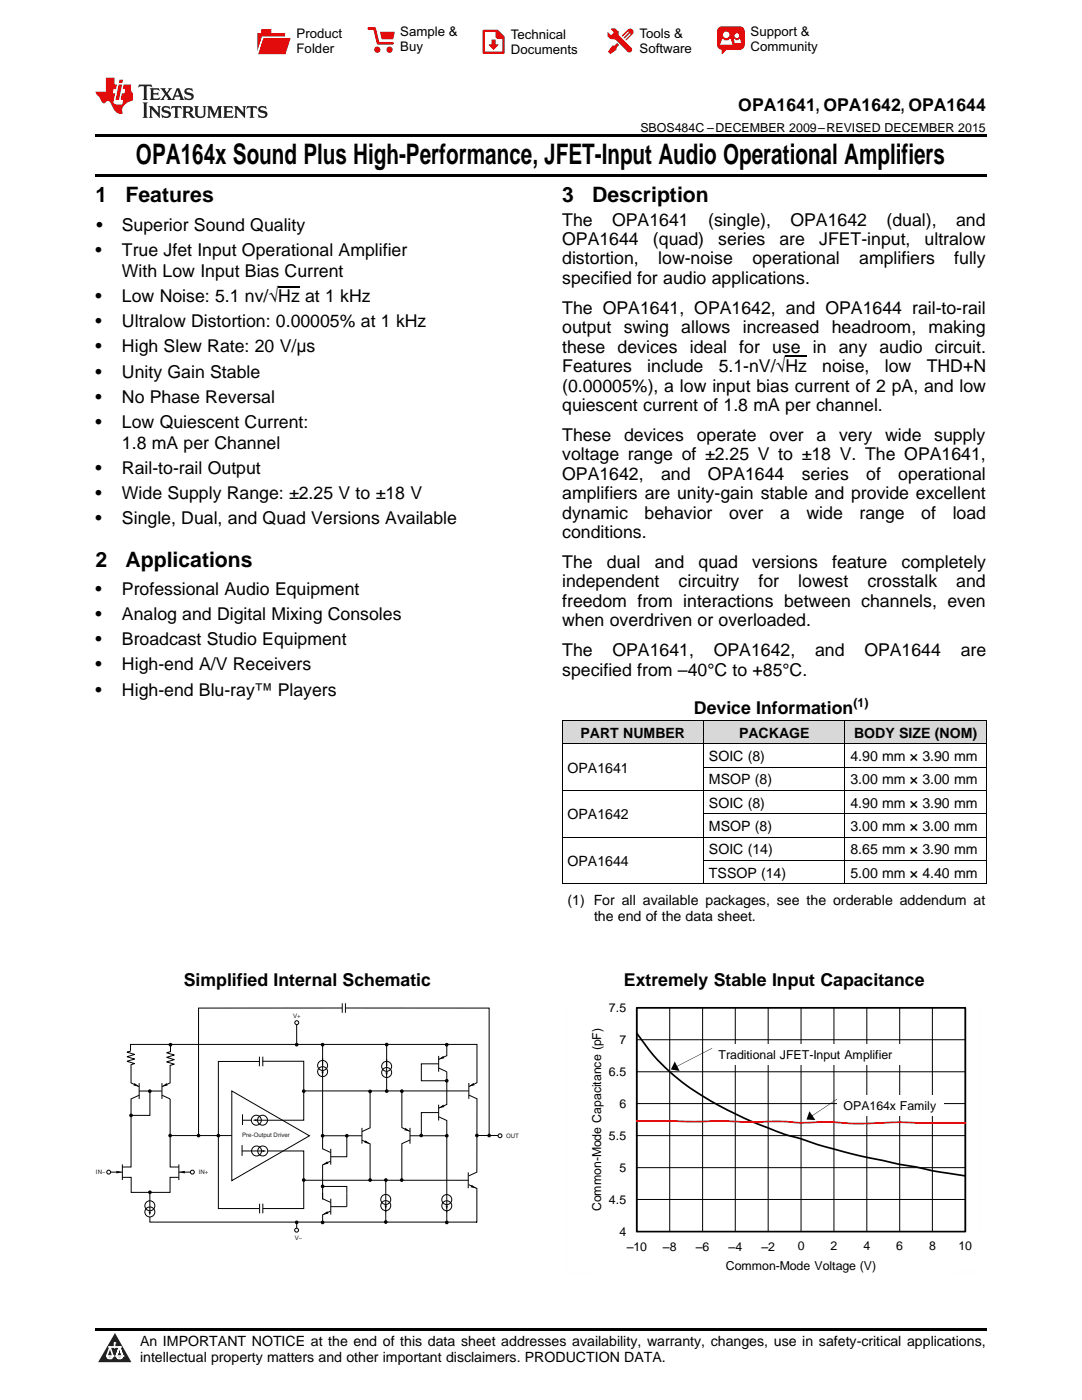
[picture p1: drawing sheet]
<svg xmlns="http://www.w3.org/2000/svg" width="216mm" height="279mm" viewBox="0 0 216 279" stroke-linecap="round" stroke-linejoin="round" font-family="sans-serif">
<g fill="#d8d8d8">
<path d="M112.2 143.8h28.2v4.7h-28.2z"/>
<path d="M140.4 143.8h28.2v4.7h-28.2z"/>
<path d="M168.6 143.8h28.2v4.7h-28.2z"/>
</g>
<path d="M22.9 266l3.3 5.9h-6.6z" fill="#231f20"/>
<path d="M21.3 270.6h1.2l-.3 .5h-.3a.53 .53 0 0 1-.6-.5z" fill-rule="evenodd" fill="#fff"/>
<path d="M21.3 270.6h1.2l-.3 .5h-.3a.53 .53 0 0 1-.6-.5z" fill="none" stroke="#231f20" stroke-width=".33"/>
<path d="M21.3 270.6l1.2 .1-.3 .4h-.5z" fill="none" stroke="#fff" stroke-width=".33"/>
<path d="M22.9 268.9h.1" fill="none" stroke="#fff" stroke-width=".33"/>
<path d="M22.9 268v.9z" fill="#fff"/>
<path d="M22.9 268v.9z" fill="none" stroke="#fff" stroke-width=".33"/>
<circle cx="22.9" cy="268" r=".16" fill="#fff"/>
<path d="M21.8 268.8h.1" fill="none" stroke="#fff" stroke-width=".33"/>
<path d="M21.8 268.8h2.2z" fill="#fff"/>
<path d="M21.8 268.8h2.2z" fill="none" stroke="#fff" stroke-width=".33"/>
<circle cx="24" cy="268.8" r=".16" fill="#fff"/>
<path d="M23.2 270.6h.1" fill="none" stroke="#fff" stroke-width=".33"/>
<path d="M23.8 268.8l-.6 1.8z" fill="#fff"/>
<path d="M23.8 268.8l-.6 1.8z" fill="none" stroke="#fff" stroke-width=".33"/>
<path d="M23.8 268.8l.7 1.8z" fill="#fff"/>
<path d="M23.8 268.8l.7 1.8z" fill="none" stroke="#fff" stroke-width=".33"/>
<path d="M24.4 270.6h.1" fill="none" stroke="#fff" stroke-width=".33"/>
<circle cx="21.3" cy="270.6" r=".16" fill="#fff"/>
<path d="M22 268.8l-.7 1.8z" fill="#fff"/>
<path d="M22 268.8l-.7 1.8z" fill="none" stroke="#fff" stroke-width=".33"/>
<path d="M22 268.8l.5 1.8z" fill="#fff"/>
<path d="M22 268.8l.5 1.8z" fill="none" stroke="#fff" stroke-width=".33"/>
<circle cx="22.5" cy="270.6" r=".16" fill="#fff"/>
<path d="M23.3 270.6h1.2a.63 .63 0 0 1-.6 .5 .63 .63 0 0 1-.6-.5z" fill-rule="evenodd" fill="#fff"/>
<path d="M23.3 270.6h1.2a.63 .63 0 0 1-.6 .5 .63 .63 0 0 1-.6-.5z" fill="none" stroke="#231f20" stroke-width=".33"/>
<path d="M23.3 270.6h1.2l-.4 .5h-.5z" fill="none" stroke="#fff" stroke-width=".33"/>
<path d="M23.2 270.6h.1" fill="none" stroke="#fff" stroke-width=".33"/>
<circle cx="24.5" cy="270.6" r=".16" fill="#fff"/>
<path d="M19 265.1h177.8v.5h-177.8z" fill="#000"/>
<g fill="none" stroke="#000" stroke-width=".2">
<path d="M127.1 201.1h65.5v44.7h-65.5zM127.1 213.9h65.5M127.1 207.5h65.5M133.6 201.1v44.7M140.2 201.1v44.7M146.7 201.1v44.7M153.3 201.1v44.7M159.8 201.1v44.7M166.4 201.1v44.7M173 201.1v44.7M179.5 201.1v44.7M186 201.1v44.7"/>
<path d="M127.1 239.4h65.5M127.1 233h65.5M127.1 226.6h65.5M127.1 220.2h65.5"/>
</g>
<path d="M127.1 201.1h65.5v44.7h-65.5zM127.1 206.2a43.4 43.4 0 0 0 17.4 15 79.8 79.8 0 0 0 14.8 5.9l4.4 1.5 8.2 2.1 14.2 3 6.5 1" fill="none" stroke="#000" stroke-width=".34"/>
<path d="M127.1 223.7l12 .1a98 98 0 0 1 11.5 .1 57.7 57.7 0 0 1 9.8 .2 60.3 60.3 0 0 1 10.4 .1h3.2a84.1 84.1 0 0 1 11-.1h7.6" fill="none" stroke="#f00" stroke-width=".34"/>
<path d="M113.1 200v54.1M125.8 200h69.8M195.6 200v47M113.1 254h6.4M189.2 254h6.4" fill="none" stroke="#fefefe" stroke-width=".2" stroke-dasharray=".4 .1" stroke-linecap="butt"/>
<path d="M167 218.6h21.3v4.1h-21.3z" fill-rule="evenodd" fill="#fff"/>
<path d="M161.8 222.8l5.3-3.4zM161.5 221.8l1.2 1.7-1.8-.1z" fill="#000"/>
<path d="M142.1 208.4h37.6v4.2h-37.6z" fill-rule="evenodd" fill="#fff"/>
<path d="M134.8 212.9l7.3-3.7zM134.6 211.8l1 1.9-1.7-.3z" fill="#000"/>
<path d="M26.1 209.8l-.8 .2 1.6 .4-1.6 .5 1.6 .4-1.6 .5 1.6 .5-.8 .2" fill="none" stroke="#010202" stroke-width=".2"/>
<circle cx="34" cy="226.6" r=".26" fill="#010202"/>
<g fill="none" stroke="#010202" stroke-width=".2">
<path d="M27.8 217.7h4.5M27.8 216.2v3.1M29.9 217.7v4.9h-3.8v-3.3l1.7-.7M26.1 222.6l.1 10.3h-1.8"/>
<circle cx="34" cy="226.6" r=".26"/>
</g>
<path d="M26.8 216.2l1 .7-1.2-.3z" fill="#010202"/>
<g fill="none" stroke="#010202" stroke-width=".2">
<path d="M26.1 212.5v3.6l1.7 .8M29.9 238v3.9M93.5 236.4l1.7 .8v6.7h-65.3v-1"/>
<circle cx="29.9" cy="241.9" r=".99"/>
<circle cx="29.9" cy="240.6" r="1"/>
</g>
<path d="M29.7 241.8h.4l-.2 .8z" fill="#010202"/>
<g fill="none" stroke="#010202" stroke-width=".2">
<path d="M46.3 217.7l15.4 9-15.4 8.9zM34 226.6h12.3M48.3 229.7h4.2M48.3 228.5v2.2M48.4 222.4v2.1M53.4 229.7h7.2v11.5h-8.2"/>
<circle cx="21.7" cy="233.9" r=".39"/>
<circle cx="51.2" cy="229.7" r=".99"/>
<circle cx="52.4" cy="229.7" r=".99"/>
</g>
<path d="M52.4 229.5l.8 .2-.8 .2z" fill="#010202"/>
<g fill="none" stroke="#010202" stroke-width=".2">
<path d="M52.4 211.8h8.2v11.8h-9.5M48.4 223.6h1.8"/>
<circle cx="51.1" cy="223.6" r=".99"/>
<circle cx="52.4" cy="223.6" r="1"/>
</g>
<path d="M50.4 223.6l.8-.3v.5z" fill="#010202"/>
<path d="M51.8 211.8h-8.2v29.4h8.1M51.8 210.9v1.9M51.8 240.2v2" fill="none" stroke="#010202" stroke-width=".2"/>
<circle cx="43.6" cy="226.6" r=".26" fill="#010202"/>
<circle cx="43.6" cy="226.6" r=".26" fill="none" stroke="#010202" stroke-width=".2"/>
<circle cx="39.6" cy="226.6" r=".26" fill="#010202"/>
<g fill="none" stroke="#010202" stroke-width=".2">
<path d="M64.4 211.2v18.1l1.6 .7M64.4 226.7h4.8v4.2h-3.2M66 229.3v3.1"/>
<circle cx="39.6" cy="226.6" r=".26"/>
</g>
<path d="M64.4 232.5l.9-.7 .2 .4z" fill="#010202"/>
<g fill="none" stroke="#010202" stroke-width=".2">
<path d="M64.4 208.2v4.4M66 231.7l-1.6 .8v6.9"/>
<circle cx="64.4" cy="213.9" r="1"/>
<circle cx="64.4" cy="212.6" r="1"/>
</g>
<path d="M64.1 213.8h.5l-.2 .8z" fill="#010202"/>
<path d="M64.4 236.8h4.8v4h-3.2M64.4 238v1.2l1.6 .8M66 239.2v3.2" fill="none" stroke="#010202" stroke-width=".2"/>
<path d="M64.4 242.5l.9-.8 .2 .5z" fill="#010202"/>
<path d="M66 241.7l-1.6 .7v1.8" fill="none" stroke="#010202" stroke-width=".2"/>
<circle cx="64.4" cy="236.8" r=".26" fill="#010202"/>
<circle cx="64.4" cy="236.8" r=".26" fill="none" stroke="#010202" stroke-width=".2"/>
<circle cx="64.4" cy="226.7" r=".26" fill="#010202"/>
<g fill="none" stroke="#010202" stroke-width=".2">
<path d="M73.8 217.8v7.3l-1.6 .7M60.6 235.5l32.8 .1M69.2 226.7h3M72.2 225.1v3.1"/>
<circle cx="64.4" cy="226.7" r=".26"/>
</g>
<path d="M72.9 227.6l1 .7-1.2-.2z" fill="#010202"/>
<path d="M72.2 227.5l1.6 .8v7.2" fill="none" stroke="#010202" stroke-width=".2"/>
<circle cx="69.2" cy="226.7" r=".26" fill="#010202"/>
<circle cx="69.2" cy="226.7" r=".26" fill="none" stroke="#010202" stroke-width=".2"/>
<circle cx="73.8" cy="235.5" r=".26" fill="#010202"/>
<circle cx="73.8" cy="235.5" r=".26" fill="none" stroke="#010202" stroke-width=".2"/>
<circle cx="80.2" cy="235.5" r=".26" fill="#010202"/>
<circle cx="80.2" cy="235.5" r=".26" fill="none" stroke="#010202" stroke-width=".2"/>
<circle cx="77" cy="235.5" r=".26" fill="#010202"/>
<g fill="none" stroke="#010202" stroke-width=".2">
<path d="M81.8 227.5l-1.6 .7v1.2M81.8 226.7h7.3M81.8 225.1v3.1"/>
<circle cx="77" cy="235.5" r=".26"/>
</g>
<path d="M80.9 225.1l.9 .7-1.1-.2z" fill="#010202"/>
<path d="M80.2 217.7v7.3l1.6 .8M80.2 229.4v6.1" fill="none" stroke="#010202" stroke-width=".2"/>
<circle cx="73.8" cy="217.8" r=".26" fill="#010202"/>
<circle cx="73.8" cy="217.8" r=".26" fill="none" stroke="#010202" stroke-width=".2"/>
<circle cx="80.2" cy="217.8" r=".26" fill="#010202"/>
<g fill="none" stroke="#010202" stroke-width=".2">
<path d="M77 235.5v8.6"/>
<circle cx="80.2" cy="217.8" r=".26"/>
<circle cx="77" cy="239.4" r="1"/>
<circle cx="77" cy="240.6" r="1"/>
</g>
<g fill="#010202">
<path d="M76.7 240.6h.5l-.2 .8z"/>
<circle cx="64.4" cy="244" r=".26"/>
</g>
<circle cx="64.4" cy="244" r=".26" fill="none" stroke="#010202" stroke-width=".2"/>
<circle cx="77" cy="243.9" r=".26" fill="#010202"/>
<g fill="none" stroke="#010202" stroke-width=".2">
<path d="M87.5 222h-3.4v4.6M87.5 222.9l1.7 .7v18.4M87.5 220.5v3.1"/>
<circle cx="77" cy="243.9" r=".26"/>
</g>
<path d="M87.5 221.2l.9-.7 .3 .4z" fill="#010202"/>
<g fill="none" stroke="#010202" stroke-width=".2">
<path d="M89.2 213.9v6.5l-1.7 .8M89.2 241.6v2.6"/>
<circle cx="89.2" cy="239.4" r="1"/>
<circle cx="89.2" cy="240.6" r=".99"/>
</g>
<g fill="#010202">
<path d="M88.9 240.6h.5l-.3 .8z"/>
<circle cx="89.2" cy="244" r=".26"/>
</g>
<circle cx="89.2" cy="244" r=".26" fill="none" stroke="#010202" stroke-width=".2"/>
<circle cx="89.2" cy="226.7" r=".26" fill="#010202"/>
<circle cx="89.2" cy="226.7" r=".26" fill="none" stroke="#010202" stroke-width=".2"/>
<circle cx="84" cy="226.6" r=".26" fill="#010202"/>
<g fill="none" stroke="#010202" stroke-width=".2">
<path d="M93.4 234v3.1"/>
<circle cx="84" cy="226.6" r=".26"/>
</g>
<path d="M94.1 236.5l1 .7-1.2-.3z" fill="#010202"/>
<path d="M60.6 217.7h32.9M93.6 218.5l1.6 .8v14.6l-1.7 .8M93.6 216.1v3.2" fill="none" stroke="#010202" stroke-width=".2"/>
<path d="M93.5 216.8l1-.7 .2 .5z" fill="#010202"/>
<path d="M26 209.7v-1.3h69.2v7.7l-1.6 .7M87.5 212.3h-3.4v3.4h5M87.5 210.7v3.2M87.5 213.1l1.7 .8" fill="none" stroke="#010202" stroke-width=".2"/>
<path d="M87.5 211.4l.9-.7 .3 .5z" fill="#010202"/>
<path d="M89.2 208.2v2.5l-1.7 .7" fill="none" stroke="#010202" stroke-width=".2"/>
<circle cx="89.1" cy="215.7" r=".26" fill="#010202"/>
<g fill="none" stroke="#010202" stroke-width=".2">
<path d="M77.2 208.2v9.5"/>
<circle cx="77.2" cy="214" r=".99"/>
<circle cx="77.2" cy="212.8" r="1"/>
<circle cx="89.1" cy="215.7" r=".26"/>
</g>
<g fill="#010202">
<path d="M76.9 214h.5l-.3 .8z"/>
<circle cx="77.2" cy="217.8" r=".26"/>
</g>
<g fill="none" stroke="#010202" stroke-width=".2">
<path d="M95.1 226.6h4.3"/>
<circle cx="77.2" cy="217.8" r=".26"/>
<circle cx="99.8" cy="226.7" r=".39"/>
</g>
<circle cx="60.6" cy="217.8" r=".26" fill="#010202"/>
<circle cx="60.6" cy="217.8" r=".26" fill="none" stroke="#010202" stroke-width=".2"/>
<circle cx="60.6" cy="235.5" r=".26" fill="#010202"/>
<circle cx="60.6" cy="235.5" r=".26" fill="none" stroke="#010202" stroke-width=".2"/>
<circle cx="77.2" cy="208.5" r=".26" fill="#010202"/>
<circle cx="77.2" cy="208.5" r=".26" fill="none" stroke="#010202" stroke-width=".2"/>
<circle cx="64.4" cy="208.5" r=".26" fill="#010202"/>
<g fill="none" stroke="#010202" stroke-width=".2">
<path d="M32.3 216.2v3.1M32.3 218.6l1.6 .7M33.9 219.3l.1 13.6h1.7"/>
<circle cx="64.4" cy="208.5" r=".26"/>
</g>
<path d="M32.3 216.9l.9-.7 .3 .4z" fill="#010202"/>
<path d="M34 208.2v1.7l-.8 .2 1.6 .5-1.6 .4 1.6 .5-1.6 .4 1.6 .5-.9 .2v3.5l-1.6 .8" fill="none" stroke="#010202" stroke-width=".2"/>
<circle cx="95.2" cy="226.6" r=".26" fill="#010202"/>
<circle cx="95.2" cy="226.6" r=".26" fill="none" stroke="#010202" stroke-width=".2"/>
<circle cx="97.6" cy="226.6" r=".26" fill="#010202"/>
<circle cx="97.6" cy="226.6" r=".26" fill="none" stroke="#010202" stroke-width=".2"/>
<circle cx="89.1" cy="208.5" r=".26" fill="#010202"/>
<circle cx="89.1" cy="208.5" r=".26" fill="none" stroke="#010202" stroke-width=".2"/>
<circle cx="34" cy="208.5" r=".26" fill="#010202"/>
<circle cx="34" cy="208.5" r=".26" fill="none" stroke="#010202" stroke-width=".2"/>
<circle cx="29.9" cy="237.9" r=".26" fill="#010202"/>
<circle cx="29.9" cy="237.9" r=".26" fill="none" stroke="#010202" stroke-width=".2"/>
<circle cx="26.2" cy="222.6" r=".26" fill="#010202"/>
<circle cx="26.2" cy="222.6" r=".26" fill="none" stroke="#010202" stroke-width=".2"/>
<circle cx="29.9" cy="217.8" r=".26" fill="#010202"/>
<g fill="none" stroke="#010202" stroke-width=".2">
<path d="M59.2 204.5v3.9M59.2 244v1.1"/>
<circle cx="29.9" cy="217.8" r=".26"/>
<circle cx="59.2" cy="204.1" r=".39"/>
<circle cx="38.4" cy="233.9" r=".39"/>
<circle cx="59.2" cy="245.5" r=".39"/>
</g>
<circle cx="59.2" cy="208.5" r=".26" fill="#010202"/>
<circle cx="59.2" cy="208.5" r=".26" fill="none" stroke="#010202" stroke-width=".2"/>
<circle cx="59.2" cy="244" r=".26" fill="#010202"/>
<g fill="none" stroke="#010202" stroke-width=".2">
<path d="M52.4 210.9v1.9M22.1 233.9h2.3M24.4 232.4v3.1M24.4 235h1.8v3h7.7v-3h1.8M52.4 240.2v1.9"/>
<circle cx="59.2" cy="244" r=".26"/>
</g>
<path d="M23.2 233.7l1.2 .2-1.2 .3z" fill="#010202"/>
<path d="M35.7 232.4v3.1M35.7 233.9h2.3" fill="none" stroke="#010202" stroke-width=".2"/>
<path d="M35.7 233.9l1.2-.2v.5z" fill="#010202"/>
<path d="M68.3 201.2h-28.7v25.4M68.3 200.2v1.9M68.9 200.2v1.9M68.9 201.2h28.7v25.4" fill="none" stroke="#010202" stroke-width=".2"/>
<path d="M112.2 157.7h84.6M112.2 148.4h84.6M112.2 143.8h84.6M112.2 143.8v32.6M140.4 143.8v32.6M140.4 153.1h56.4M168.6 143.8v32.6M196.8 143.8v32.6M112.2 176.4h84.6M112.2 167.1h84.6M140.4 171.7h56.4M140.4 162.4h56.4" fill="none" stroke="#000" stroke-width=".2"/>
<path d="M19 34.8h177.8v.5h-177.8zM19 26.8h177.8v.6h-177.8z" fill="#000"/>
<path d="M27.7 16.9l-.1 .6 .6-.3h.5v.2v2.2l-.2 .4h1l-.2-.4v-2.2v-.2h.5l.6 .3-.2-.6zM29.9 17.6l.2 .4v1.6l-.2 .4h1.9l.1-.6a1.09 1.09 0 0 1-1.3 .1v-.6h.6l.4 .2v-.7l-.2 .2h-.8v-.6l.2-.1a1.01 1.01 0 0 1 1 .3l-.1-.6zM32 17.6l.9 1.2-1 1.2h.9l-.2-.3 .5-.7 .5 .7-.3 .3h1.7l-.2-.3 .1-.4h1l.1 .4-.2 .3h1l-.3-.4-.7-2h-.5l-1 2.2-.8-1.1 .9-1.1h-.9l.2 .2-.4 .7-.4-.7 .2-.2zM35.4 18l.4 1h-.8zM37 17.7a.66 .66 0 0 0-.2 .8 .66 .66 0 0 0 .6 .4l.7 .2 .1 .2a.8 .8 0 0 1-.7 .4 .8 .8 0 0 1-.7-.5l.1 .8 .2-.2a.94 .94 0 0 0 1.1 .1 .94 .94 0 0 0 .4-.9 1.48 1.48 0 0 0-1.3-.6v-.4a1.1 1.1 0 0 1 1.2 .2l-.2-.6-.2 .1-.5-.1zM28.5 20.4l.2 .4v2.3l-.2 .4h1l-.2-.4v-2.3l.2-.4zM29.7 21.2l.2 .4v1.5l-.2 .4h.8l-.3-.4 .1-1.3 1.6 1.8v-2l.2-.4h-.7l.2 .2v1.1l-1.2-1.3zM32.5 21.3a.66 .66 0 0 0-.2 .8 .66 .66 0 0 0 .6 .4l.6 .2 .2 .2a.8 .8 0 0 1-.8 .4 .8 .8 0 0 1-.7-.5l.2 .7 .2-.1a.94 .94 0 0 0 1 .1 .94 .94 0 0 0 .5-1 1.47 1.47 0 0 0-1.3-.6l-.1-.3a1.1 1.1 0 0 1 1.3 .2l-.2-.6-.2 .1-.5-.2zM34.3 21.2l-.2 .6a.64 .64 0 0 1 .8-.3v1.6l-.2 .4h1l-.3-.4 .1-1.6a.66 .66 0 0 1 .8 .3l-.2-.6zM36.3 21.2l.3 .4v1.5l-.3 .4h1l-.2-.2v-.7h.5l.1 .1a.8 .8 0 0 0 1.2 .7l-1-1a.62 .62 0 0 0 .6-.5 .62 .62 0 0 0-.6-.7zM37.1 21.5h.1a.48 .48 0 0 1 .6 0 .48 .48 0 0 1 .1 .6l-.2 .1-.6 .1zM38.7 21.2l.2 .2a2.29 2.29 0 0 0 .4 2 1.05 1.05 0 0 0 1.7-.7v-1.3l.2-.2h-.8l.2 .4v1.1a.61 .61 0 0 1-.6 .6 .61 .61 0 0 1-.6-.6v-1.1l.3-.4zM41.3 21.2l.3 .4v1.5l-.3 .4h.8l-.2-.4v-1.4l.8 1.9 .9-1.9v1.4l-.2 .4h.9l-.2-.4v-1.5l.2-.4h-.8l-.7 1.5-.6-1.5zM44.5 21.2l.2 .4v1.5l-.2 .4h1.9l.2-.6a1.1 1.1 0 0 1-1.4 .2v-.7h.6l.4 .2v-.6l-.2 .1-.8 .1v-.6l.2-.1a1.02 1.02 0 0 1 1.1 .2l-.2-.5zM46.7 21.2l.2 .4v1.5l-.2 .4h.8l-.3-.4 .1-1.3 1.6 1.8v-2l.2-.4h-.7l.2 .2v1.1l-1.2-1.3zM49.3 21.2l-.1 .6a.64 .64 0 0 1 .8-.3v1.6l-.3 .4h1l-.2-.4v-1.6a.66 .66 0 0 1 .8 .3l-.1-.6zM51.7 21.3a.66 .66 0 0 0-.2 .7 .66 .66 0 0 0 .7 .5l.6 .2 .1 .2a.8 .8 0 0 1-.7 .4 .8 .8 0 0 1-.7-.5l.1 .7 .2-.1a.94 .94 0 0 0 1.1 .1 .94 .94 0 0 0 .4-1 1.48 1.48 0 0 0-1.2-.6l-.1-.3a1.1 1.1 0 0 1 1.2 .2l-.2-.6-.1 .1-.6-.2z" fill="#231f20"/>
<path d="M21.1 15.5v2.8h-2v.4l.9 .9a.96 .96 0 0 0 1 1 .59 .59 0 0 1 .5-.4 .59 .59 0 0 1 .5 .3l.4 .8a1.61 1.61 0 0 0 2.1 1.3 1.63 1.63 0 0 1 1.1-2.2l.9-.3v-1.5a1.6 1.6 0 0 1-.4-1.7h-1.4l-.2 .9h.5l-.2 .8h-.5l-.2 1v.3h.5l-.2 .9h-.7a.74 .74 0 0 1-1-.6l.3-1.6h-.5l.2-.8h.5l.1-.9h-.4v-1.4zM23.7 16.9l-.7 3h.8l.6-3zM23.8 15.9l-.1 .7h.7l.2-.7z" fill="#ee1d23"/>
<g fill="#d60000">
<path d="M52.1 5.8h2v.8h2.8v4.2h-5.5v-4.2h.7z" fill-rule="evenodd"/>
<path d="M52.4 7.5h5.6l-1 3.3h-5.6z" fill-rule="evenodd"/>
</g>
<path d="M52.4 7.4h5.7l-.1 .1h-5.5l-1.1 3.3z" fill-rule="evenodd" fill="#fff"/>
<path d="M52.4 7.4h5.7l-.1 .1h-5.5l-1.1 3.3z" fill="none" stroke="#fff" stroke-width=".2"/>
<path d="M73.6 5.7h1.1l.7 2.9h2.9" fill="none" stroke="#d60000" stroke-width=".55"/>
<g fill="#d60000">
<path d="M75.8 6.3h3l-.4 1.6h-2.2z" fill-rule="evenodd"/>
<circle cx="75.3" cy="9.9" r=".62"/>
<circle cx="77.7" cy="9.9" r=".62"/>
</g>
<path d="M96.5 6.2h2.7l1.3 1.2v3.1h-4z" fill="none" stroke="#d60000" stroke-width=".44"/>
<g fill="#d60000">
<path d="M98.1 7.9h.8v1h.5l-.9 1.1-1-1v-.1h.6z" fill-rule="evenodd"/>
<path d="M98.9 6.2h.3l1.3 1.2v.4h-1.3l-.3-.4z" fill-rule="evenodd"/>
<path d="M121.9 5.7h.8l.7 .6 .1 .7 2.5 2.5-.8 .8-2.3-2.3-1.1-.2-.6-.6v-.8l.7 .6 .5-.4v-.2l-.5-.5z" fill-rule="evenodd"/>
<path d="M122.2 9.1h.4l.5-.5 .4 .4-.5 .5v.4l-1.2 .9-.5-.5z" fill-rule="evenodd"/>
<path d="M125.3 5.9a.67 .67 0 0 1 .9 0 .67 .67 0 0 1 0 .9z" fill-rule="evenodd"/>
<path d="M125.3 5.9l.9 .9-1.2 1.2h-.2v-.2l1-.9v-.2h-.2l-.9 1h-.2v-.2l.9-1 .1-.2h-.3l-.9 1h-.2v-.2z" fill-rule="evenodd"/>
<circle cx="125.6" cy="9.9" r=".54"/>
</g>
<path d="M123.3 6.3v.7" fill="none" stroke="#d60000" stroke-width=".2"/>
<g fill="#d60000">
<path d="M143.4 5.5l.6-.2h3.6a.95 .95 0 0 1 1 .9v2.8a.95 .95 0 0 1-1 .9h-3.6a.95 .95 0 0 1-.9-.9v-2.8z" fill-rule="evenodd"/>
<path d="M144 9.9h.9l-.7 .9h-.2z" fill-rule="evenodd"/>
</g>
<g fill="#fff">
<path d="M146.6 8.6h1.3z"/>
<path d="M144.1 7.8h.3l.1 .2h.8l.2-.2h.3l.4 1.1h-2.5z" fill-rule="evenodd"/>
<path d="M146.4 7.8h.3l.1 .2h.5l.2-.2h.2l.2 .8h-1.3z" fill-rule="evenodd"/>
<circle cx="144.9" cy="6.9" r=".65"/>
<circle cx="147" cy="7.1" r=".48"/>
</g>
<path d="M55.5 57.2h4.3M156.7 71.1h4.3" fill="none" stroke="#000" stroke-width=".25"/>
<text font-size="5.6" x="27.1" y="32.8">OPA164x Sound Plus High-Performance, JFET-Input Audio Operational Amplifiers</text>
<g font-size="4.2">
<text x="19" y="40.4">1</text>
<text x="25" y="40.4">Features</text>
<text x="112.2" y="40.4">3</text>
<text x="118.2" y="40.4">Description</text>
<text x="19" y="113.1">2</text>
<text x="25" y="113.1">Applications</text>
</g>
<g font-size="3.5">
<text x="147.3" y="22.2">OPA1641, OPA1642, OPA1644</text>
<text x="19.2" y="46.1">•</text>
<text x="24.3" y="46.1">Superior Sound Quality</text>
<text x="112.2" y="45">The</text>
<text x="122.1" y="45">OPA1641</text>
<text x="141.3" y="45">(single),</text>
<text x="157.7" y="45">OPA1642</text>
<text x="176.9" y="45">(dual),</text>
<text x="190.8" y="45">and</text>
<text x="19" y="51.1">•</text>
<text x="24.3" y="51.1">True Jfet Input Operational Amplifier</text>
<text x="112.2" y="48.9">OPA1644</text>
<text x="112.2" y="52.8">distortion,</text>
<text x="130.3" y="48.9">(quad)</text>
<text x="131.3" y="52.8">low-noise</text>
<text x="143.3" y="48.9">series</text>
<text x="150.1" y="52.8">operational</text>
<text x="155.5" y="48.9">are</text>
<text x="163.5" y="48.9">JFET-input,</text>
<text x="171.5" y="52.8">amplifiers</text>
<text x="184.5" y="48.9">ultralow</text>
<text x="190.4" y="52.8">fully</text>
<text x="24.3" y="55.3">With Low Input Bias Current</text>
<text x="112.2" y="56.7">specified for audio applications.</text>
<text x="19" y="60.3">•</text>
<text x="19" y="65.3">•</text>
<text x="24.3" y="60.3">Low Noise: 5.1 nv/√Hz at 1 kHz</text>
<text x="24.3" y="65.3">Ultralow Distortion: 0.00005% at 1 kHz</text>
<text x="112.2" y="62.6">The OPA1641, OPA1642, and OPA1644 rail-to-rail</text>
<text x="19" y="70.3">•</text>
<text x="24.3" y="70.3">High Slew Rate: 20 V/μs</text>
<text x="112.2" y="66.5">output</text>
<text x="112.2" y="70.4">these devices ideal for use in any audio circuit.</text>
<text x="124.5" y="66.5">swing</text>
<text x="135.9" y="66.5">allows</text>
<text x="148.2" y="66.5">increased headroom, making</text>
<text x="19" y="75.4">•</text>
<text x="24.3" y="75.4">Unity Gain Stable</text>
<text x="112.2" y="74.3">Features</text>
<text x="129.2" y="74.3">include</text>
<text x="143.4" y="74.3">5.1-nV/√Hz</text>
<text x="164.1" y="74.3">noise,</text>
<text x="176.6" y="74.3">low</text>
<text x="184.9" y="74.3">THD+N</text>
<text x="19" y="80.4">•</text>
<text x="24.3" y="80.4">No Phase Reversal</text>
<text x="112.2" y="78.1">(0.00005%), a low input bias current of 2 pA, and low</text>
<text x="112.2" y="82">quiescent current of 1.8 mA per channel.</text>
<text x="19" y="85.4">•</text>
<text x="24.3" y="85.4">Low Quiescent Current:</text>
<text x="24.3" y="89.6">1.8 mA per Channel</text>
<text x="112.2" y="88">These</text>
<text x="124.5" y="88">devices</text>
<text x="139" y="88">operate</text>
<text x="153.5" y="88">over</text>
<text x="162.9" y="88">a</text>
<text x="167.4" y="88">very</text>
<text x="176.6" y="88">wide</text>
<text x="186.4" y="88">supply</text>
<text x="19" y="94.6">•</text>
<text x="24.3" y="94.6">Rail-to-rail Output</text>
<text x="112.2" y="91.9">voltage range of ±2.25 V to ±18 V. The OPA1641,</text>
<text x="112.2" y="95.7">OPA1642,</text>
<text x="131.9" y="95.7">and</text>
<text x="141.2" y="95.7">OPA1644</text>
<text x="160" y="95.7">series</text>
<text x="172.9" y="95.7">of</text>
<text x="179.2" y="95.7">operational</text>
<text x="19" y="99.6">•</text>
<text x="24.3" y="99.6">Wide Supply Range: ±2.25 V to ±18 V</text>
<text x="112.2" y="99.6">amplifiers are unity-gain stable and provide excellent</text>
<text x="19" y="104.6">•</text>
<text x="24.3" y="104.6">Single, Dual, and Quad Versions Available</text>
<text x="112.2" y="103.5">dynamic</text>
<text x="112.2" y="107.4">conditions.</text>
<text x="128.6" y="103.5">behavior</text>
<text x="145.5" y="103.5">over</text>
<text x="155.7" y="103.5">a</text>
<text x="160.9" y="103.5">wide</text>
<text x="171.5" y="103.5">range</text>
<text x="183.8" y="103.5">of</text>
<text x="190.1" y="103.5">load</text>
<text x="112.2" y="113.3">The</text>
<text x="121.1" y="113.3">dual</text>
<text x="130.6" y="113.3">and</text>
<text x="139.4" y="113.3">quad</text>
<text x="150.1" y="113.3">versions</text>
<text x="166.1" y="113.3">feature</text>
<text x="179.9" y="113.3">completely</text>
<text x="19" y="118.8">•</text>
<text x="24.3" y="118.8">Professional Audio Equipment</text>
<text x="112.2" y="117.2">independent</text>
<text x="135.4" y="117.2">circuitry</text>
<text x="151.4" y="117.2">for</text>
<text x="159.3" y="117.2">lowest</text>
<text x="173.1" y="117.2">crosstalk</text>
<text x="190.8" y="117.2">and</text>
<text x="19" y="123.8">•</text>
<text x="24.3" y="123.8">Analog and Digital Mixing Consoles</text>
<text x="112.2" y="121.1">freedom from interactions between channels, even</text>
<text x="112.2" y="125">when overdriven or overloaded.</text>
<text x="19" y="128.8">•</text>
<text x="24.3" y="128.8">Broadcast Studio Equipment</text>
<text x="112.2" y="131">The</text>
<text x="122.2" y="131">OPA1641,</text>
<text x="142.4" y="131">OPA1642,</text>
<text x="162.6" y="131">and</text>
<text x="172.5" y="131">OPA1644</text>
<text x="191.7" y="131">are</text>
<text x="19" y="133.8">•</text>
<text x="24.3" y="133.8">High-end A/V Receivers</text>
<text x="112.2" y="134.8">specified from –40°C to +85°C. SoundPlus™</text>
<text x="19" y="138.8">•</text>
<text x="24.3" y="138.8">High-end Blu-ray™ Players</text>
<text x="138.5" y="142.6">Device Information</text>
<text x="36.7" y="196.8">Simplified Internal Schematic</text>
<text x="124.5" y="196.8">Extremely Stable Input Capacitance</text>
</g>
<g font-size="2.8">
<text x="115.8" y="147.2">PART NUMBER</text>
<text x="147.5" y="147.2">PACKAGE</text>
<text x="170.4" y="147.2">BODY SIZE (NOM)</text>
<text x="113.2" y="154.2">OPA1641</text>
<text x="141.5" y="151.9">SOIC (8)</text>
<text x="169.7" y="151.9">4.90 mm × 3.90 mm</text>
<text x="141.5" y="156.5">MSOP (8)</text>
<text x="141.5" y="161.2">SOIC (8)</text>
<text x="169.7" y="156.5">3.00 mm × 3.00 mm</text>
<text x="169.7" y="161.2">4.90 mm × 3.90 mm</text>
<text x="113.2" y="163.5">OPA1642</text>
<text x="141.5" y="165.8">MSOP (8)</text>
<text x="169.7" y="165.8">3.00 mm × 3.00 mm</text>
<text x="113.2" y="172.8">OPA1644</text>
<text x="141.5" y="170.5">SOIC (14)</text>
<text x="169.7" y="170.5">8.65 mm × 3.90 mm</text>
<text x="141.5" y="175.2">TSSOP (14)</text>
<text x="169.7" y="175.2">5.00 mm × 4.40 mm</text>
<text x="113.2" y="180.7">(1) For all available packages, see the orderable addendum at</text>
<text x="118.5" y="183.8">the end of the data sheet.</text>
<text x="27.9" y="268.6">An IMPORTANT NOTICE at the end of this data sheet addresses availability, warranty, changes, use in safety-critical applications,</text>
<text x="27.9" y="271.8">intellectual property matters and other important disclaimers. PRODUCTION DATA.</text>
</g>
<g font-size="2.6">
<text x="59.2" y="7.6">Product</text>
<text x="59.2" y="10.6">Folder</text>
<text x="79.9" y="7.3">Sample &amp;</text>
<text x="79.9" y="10.2">Buy</text>
<text x="101.9" y="7.8">Technical</text>
<text x="101.9" y="10.8">Documents</text>
<text x="127.6" y="7.6">Tools &amp;</text>
<text x="127.6" y="10.6">Software</text>
<text x="149.8" y="7.2">Support &amp;</text>
<text x="149.8" y="10.2">Community</text>
</g>
<g font-size="2.5">
<text x="127.8" y="26.3">SBOS484C –DECEMBER 2009–REVISED DECEMBER 2015</text>
<text x="170.3" y="141.1">(1)</text>
<text x="121.5" y="201.9">7.5</text>
<text x="123.6" y="208.3">7</text>
<text x="121.5" y="214.7">6.5</text>
<text x="143.4" y="211.4">Traditional JFET-Input Amplifier</text>
<text x="123.6" y="221.1">6</text>
<text x="168.3" y="221.5">OPA164x Family</text>
<text x="121.5" y="227.4">5.5</text>
<text x="123.6" y="233.8">5</text>
<text x="119.9" y="241.8" transform="rotate(-90 119.9 241.8)">Common-Mode Capacitance (pF)</text>
<text x="121.5" y="240.2">4.5</text>
<text x="123.6" y="246.6">4</text>
<text x="125" y="249.6">±10</text>
<text x="132.3" y="249.6">±8</text>
<text x="138.8" y="249.6">±6</text>
<text x="145.4" y="249.6">±4</text>
<text x="151.9" y="249.6">±2</text>
<text x="159.2" y="249.5">0</text>
<text x="165.7" y="249.5">2</text>
<text x="172.3" y="249.5">4</text>
<text x="178.8" y="249.5">6</text>
<text x="185.4" y="249.5">8</text>
<text x="191.3" y="249.5">10</text>
<text x="144.8" y="253.4">Common-Mode Voltage (V)</text>
</g>
<g font-size="1.2" fill="#231f20">
<text x="58.5" y="203.1">V+</text>
<text x="48.3" y="227">Pre-Output Driver</text>
<text x="101" y="227">OUT</text>
<text x="19.2" y="234.4">IN-</text>
<text x="39.7" y="234.4">IN+</text>
<text x="58.8" y="247.5">V-</text>
</g>
</svg>
